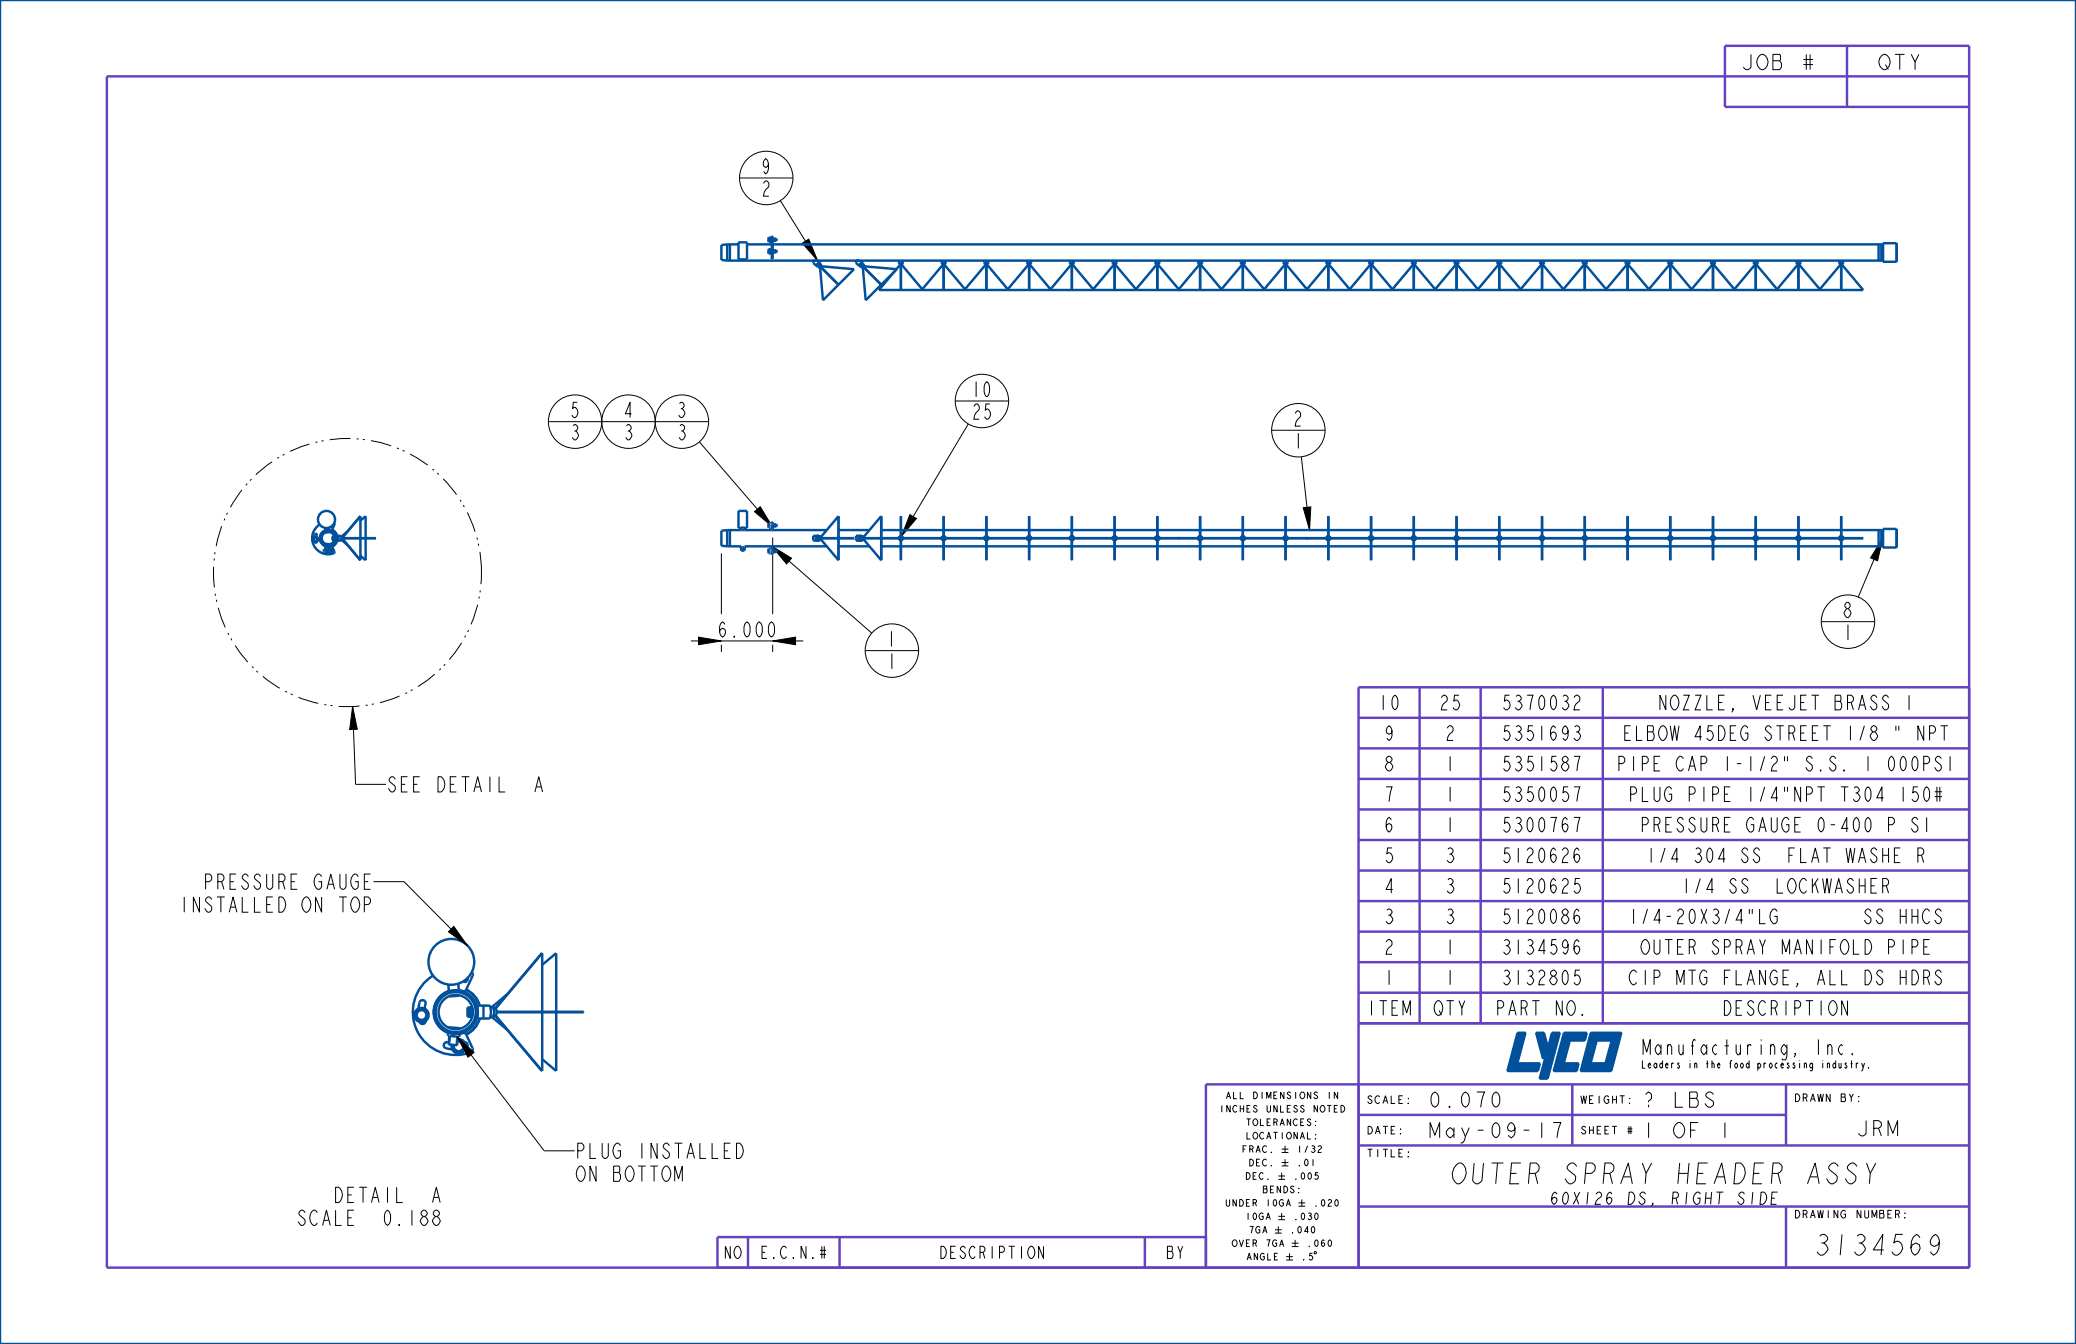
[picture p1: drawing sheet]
<svg xmlns="http://www.w3.org/2000/svg" width="432mm" height="279mm" viewBox="0 0 432 279" stroke-linecap="round" stroke-linejoin="round" font-family="sans-serif">
<path d="M317.3 214.7l-2.1 8h-1.7z" fill="#00509b"/>
<path d="M317.3 214.7l-2.1 8h-1.7z" fill="none" stroke="#00509b" stroke-width=".21"/>
<path d="M315.6 214.7h1.7l-3.8 8z" fill="#00509b"/>
<path d="M315.6 214.7h1.7l-3.8 8z" fill="none" stroke="#00509b" stroke-width=".21"/>
<path d="M315.6 221.1h4.7l-5.1 1.6z" fill="#00509b"/>
<path d="M315.6 221.1h4.7l-5.1 1.6z" fill="none" stroke="#00509b" stroke-width=".21"/>
<path d="M315.2 222.7l5.1-1.6-.4 1.6z" fill="#00509b"/>
<path d="M315.2 222.7l5.1-1.6-.4 1.6z" fill="none" stroke="#00509b" stroke-width=".21"/>
<path d="M322.8 214.7h1.6l-4.2 9.5z" fill="#00509b"/>
<path d="M322.8 214.7h1.6l-4.2 9.5z" fill="none" stroke="#00509b" stroke-width=".21"/>
<path d="M324.4 214.7l-2.5 9.5h-1.7z" fill="#00509b"/>
<path d="M324.4 214.7l-2.5 9.5h-1.7z" fill="none" stroke="#00509b" stroke-width=".21"/>
<path d="M326.9 214.7l-2.1 8h-1.6z" fill="#00509b"/>
<path d="M326.9 214.7l-2.1 8h-1.6z" fill="none" stroke="#00509b" stroke-width=".21"/>
<path d="M325.3 214.7h1.6l-3.7 8z" fill="#00509b"/>
<path d="M325.3 214.7h1.6l-3.7 8z" fill="none" stroke="#00509b" stroke-width=".21"/>
<path d="M325.2 221.1h3.1l-3.5 1.6z" fill="#00509b"/>
<path d="M325.2 221.1h3.1l-3.5 1.6z" fill="none" stroke="#00509b" stroke-width=".21"/>
<path d="M324.8 222.7l3.5-1.6-.4 1.6z" fill="#00509b"/>
<path d="M324.8 222.7l3.5-1.6-.4 1.6z" fill="none" stroke="#00509b" stroke-width=".21"/>
<path d="M326.9 214.7h3.1l-3.5 1.6z" fill="#00509b"/>
<path d="M326.9 214.7h3.1l-3.5 1.6z" fill="none" stroke="#00509b" stroke-width=".21"/>
<path d="M326.5 216.3l3.5-1.6-.4 1.6z" fill="#00509b"/>
<path d="M326.5 216.3l3.5-1.6-.4 1.6z" fill="none" stroke="#00509b" stroke-width=".21"/>
<path d="M330.9 214.7h1.6l-2.1 8z" fill="#00509b"/>
<path d="M330.9 214.7h1.6l-2.1 8z" fill="none" stroke="#00509b" stroke-width=".21"/>
<path d="M330.9 214.7l-.5 8h-1.6z" fill="#00509b"/>
<path d="M330.9 214.7l-.5 8h-1.6z" fill="none" stroke="#00509b" stroke-width=".21"/>
<path d="M332.5 214.7h3.2l-3.6 1.6z" fill="#00509b"/>
<path d="M332.5 214.7h3.2l-3.6 1.6z" fill="none" stroke="#00509b" stroke-width=".21"/>
<path d="M332.1 216.3l3.6-1.6-.5 1.6z" fill="#00509b"/>
<path d="M332.1 216.3l3.6-1.6-.5 1.6z" fill="none" stroke="#00509b" stroke-width=".21"/>
<path d="M337.2 214.7l-2.1 8h-1.6z" fill="#00509b"/>
<path d="M337.2 214.7l-2.1 8h-1.6z" fill="none" stroke="#00509b" stroke-width=".21"/>
<path d="M335.7 214.7h1.5l-3.7 8z" fill="#00509b"/>
<path d="M335.7 214.7h1.5l-3.7 8z" fill="none" stroke="#00509b" stroke-width=".21"/>
<path d="M330.8 221.1h3.2l-3.6 1.6z" fill="#00509b"/>
<path d="M330.8 221.1h3.2l-3.6 1.6z" fill="none" stroke="#00509b" stroke-width=".21"/>
<path d="M330.4 222.7l3.6-1.6-.5 1.6z" fill="#00509b"/>
<path d="M330.4 222.7l3.6-1.6-.5 1.6z" fill="none" stroke="#00509b" stroke-width=".21"/>
<path d="M321.1 214.7l.7 2.4-.8 3z" fill="#00509b"/>
<path d="M321.1 214.7l.7 2.4-.8 3z" fill="none" stroke="#00509b" stroke-width=".21"/>
<path d="M319.5 214.7h1.6l-.1 5.4z" fill="#00509b"/>
<path d="M319.5 214.7h1.6l-.1 5.4z" fill="none" stroke="#00509b" stroke-width=".21"/>
<path d="M166.9 50.6l1.3-.9 1.9 4.5zM160.5 113.5l4.1 2.5-1 1.2zM156.9 106.4l1.2-1.1 2.5 4.2zM189.3 107l1.3 .8-3.1 3.7zM271.1 105.6l1.5-.2-.2 4.8zM391.6 111.9l-1.1 4.7-1.4-.6zM145.3 132.5l4.7 .7-4.7 .8zM160.7 133.2l4.8-.7v1.5z" fill="#000"/>
<g fill="none" stroke="#000" stroke-width=".21">
<path d="M153.8 37h11.1M162.3 41.7l7.8 12.5M166.9 50.6l1.3-.9 1.9 4.5zM114.1 87.7h33.3M145.5 91.9l15.1 17.6M198.7 83.4h11.1M201.4 88.1l-13.9 23.4M264.5 89.4h11.1M270.7 95l1.7 15.2M150 115v12.7M156.9 106.4l1.2-1.1 2.5 4.2zM160.5 113.5l4.1 2.5-1 1.2z"/>
<path d="M160.5 113.5l20.8 18.1M160.7 111.7v16M189.3 107l1.3 .8-3.1 3.7zM271.1 105.6l1.5-.2-.2 4.8zM391.6 111.9l-1.1 4.7-1.4-.6zM391.6 111.9l-5.1 12.2M143.7 133.2h23.4M145.3 132.5l4.7 .7-4.7 .8zM150 134v1.5M160.7 133.2l4.8-.7v1.5zM160.7 134v1.5M180 135.3h11.1"/>
<path d="M378.8 129.2h11.1"/>
<circle cx="159.4" cy="37" r="5.6"/>
<circle cx="119.6" cy="87.7" r="5.6"/>
<circle cx="130.7" cy="87.7" r="5.6"/>
<circle cx="141.8" cy="87.7" r="5.6"/>
<circle cx="204.2" cy="83.4" r="5.6"/>
<circle cx="270.1" cy="89.4" r="5.6"/>
<circle cx="185.5" cy="135.3" r="5.6"/>
<circle cx="384.4" cy="129.2" r="5.6"/>
</g>
<g fill="none" stroke="#6441be" stroke-width=".51">
<path d="M384.2 9.5v12.7M409.6 15.9h-387.4v247.6h387.4v-254h-50.8v12.7h50.8M282.6 155.6h127M282.6 149.2h127M295.3 142.9v69.8M308 142.9v69.8M333.4 142.9v69.8M409.6 142.9h-127v120.6M282.6 174.6h127M282.6 168.3h127M282.6 161.9h127M282.6 193.7h127"/>
<path d="M282.6 187.3h127M282.6 181h127M282.6 212.7h127M282.6 206.4h127M282.6 200h127M282.6 231.8h88.9M282.6 238.1h127M327 225.4v12.7M371.5 225.4v12.7M409.6 225.4h-158.8v38.1M155.6 257.2v6.3M174.6 257.2v6.3"/>
<path d="M238.1 257.2v6.3M250.8 257.2h-101.6v6.3M282.6 250.8h127M371.5 250.8v12.7"/>
</g>
<g fill="none" stroke="#00509b" stroke-width=".51">
<path d="M0 0h431.8v279.4h-431.8zM249.5 55l-4.5 5.3h27l-4.5-5.3M249.6 55v5.3M249.7 55l4.5 5.3M258.4 55l-4.5 5.3M258.5 55v5.3M258.6 55l4.5 5.3M267.3 55l-4.5 5.3M267.4 55v5.3M245 111.9h27zM249.6 107.3v9.2zM253.9 111.9h.1"/>
<path d="M254.2 111.9h.1M258.5 107.3v9.2zM262.8 111.9h.1M263.1 111.9h.1M267.4 107.3v9.2zM319.5 214.7h1.6l.7 2.4-.8 3zM322.8 214.7h1.6l-2.5 9.5h-1.7zM326.5 216.3h3.1l.4-1.6h-4.7l-2.1 8h4.7l.4-1.6h-3.1M326.9 214.7l-2.1 8M330.9 214.7h6.3l-2.1 8h-6.3zM332.1 216.3h3.1M332.5 214.7l-2.1 8"/>
<path d="M335.7 214.7l-2.2 8M315.6 221.1h4.7l-.4 1.6h-6.4l2.1-8h1.7l-2.1 8M330.8 221.1h3.2"/>
</g>
<path d="M100.1 119a27.9 27.9 0 0 0-41.1-24.4 27.9 27.9 0 0 0-1.9 47.8 27.9 27.9 0 0 0 43-21.2v-2.2" fill="none" stroke="#000" stroke-width=".21" stroke-dasharray="4.3 1.3 .4 .9 .4 1.3" stroke-linecap="butt"/>
<!-- layer: 0_COMPONENTS -->
<g fill="none" stroke="#00509b" stroke-width=".51">
<path d="M151.3 50.8l-1.3 .1v3.1l1.3 .2M151.3 50.8v3.4M151.3 54.2h97.9M151.3 50.8h2.3M151.8 50.8v3.4M153.6 50.4h1.8v3.5h-1.8zM155.4 50.8h5.1M159.9 51.9v.7M159.9 52.6h.1M159.9 51.9h.1M159.9 49.4v.2M159.9 49.4v.9"/>
<path d="M159.9 50.3h.1M159.9 51.8l.4 .1M159.9 49.4h.4M159.9 49.4h.1M159.9 50v.3M159.9 49.6v.4M159.9 51.8v.4M159.9 52.2v.4M159.9 52.6h.3M159.9 52.2h.3M159.9 50h.3M159.9 49.6h.3"/>
<path d="M160.2 49.4v.9M160.2 51.8v.9l-.3-.1M160.2 51.8h.1M160.2 49.4h.1M160.2 52.4v.1M160.2 50v.1M160.2 50.1h.1M160.2 52.5h.1M160.2 52.5v.1M160.2 50.1v.1M160.2 50.2h.1M160.2 52.6v.1"/>
<path d="M160.2 50.2v.1M160.2 50.3h.1M160.2 52.7h.1M160.3 51.9h.1M160.3 49.4h.1M160.3 49.5h.1M160.3 51.9v.2M160.3 49.5v.4M160.3 52h.1M160.3 49.6h.1M160.3 52.1v.1M160.3 52.2v.1"/>
<path d="M160.3 49.9h.1M160.3 49.9v.1M160.3 52.4h.1M160.3 50h.1M160.3 52.4v.1M160.3 52.5h.1M160.3 50v.1M160.3 50.1h.1M160.3 50.1v.2h-.4M160.3 52.5v.2M160.5 49.3h-.1v1.1h.1M160.5 51.7h-.1v1.1h.1"/>
<path d="M160.5 49.2h.2v4.6h-.2zM160.7 52.5h.8M160.7 52h.8M160.7 50.8h230.6M160.7 50.1h.8M160.7 49.6h.8M161.5 49.6v.5M161.5 52v.5M169.1 54.2v.4l.6 .6 .7-.7-.3-.3M169.6 54.2h.4h-.4M169.7 54.1l-.4 .1M169.7 54.1h.1"/>
<path d="M169.9 54.1h-.2M170.4 54.4l-.3 .5-.5 .2M170.4 54.6l.3 .3-.6 .6-.3-.3M170.6 55.4l3.8 3.8M170.7 54.9l.2 .3-.5 .5-.3-.3M170.7 55.4l6.9 .6-6.4 6.4-.6-6.9M178 54.2v.4l.6 .6 .7-.7-.3-.3M178.6 54.2h-.1M178.6 54.2h.1M178.6 54.2h.3h-.4M178.6 54.1l-.4 .1M178.6 54.1h.1"/>
<path d="M178.8 54.1h-.2M179.2 54.4l-.2 .5-.5 .2M179.3 54.6l.3 .3-.6 .6-.3-.3M179.5 55.4l3.8 3.8M179.5 54.9l.3 .3-.5 .5-.3-.3M179.6 55.4l6.9 .6-6.4 6.4-.6-6.9M187 54.2v.4h.8v-.4M187 54.6v.4h.7v-.4M187.3 55l-4.5 5.3h62.5l-4.5-5.3M187.4 55v5.3M187.5 55l4.5 5.3M195.9 54.2v.4h.8v-.4"/>
<path d="M195.9 54.6v.4h.7v-.4M196.2 55l-4.5 5.3M196.3 55v5.3M196.4 55l4.4 5.3M204.7 54.2v.4h.9v-.4M204.8 54.6v.4h.7v-.4M205.1 55l-4.5 5.3M205.1 55v5.3M205.2 55v5.3M205.3 55l4.4 5.3M213.6 54.2v.4h.9v-.4M213.7 54.6v.4h.7v-.4"/>
<path d="M214 55l-4.5 5.3M214 55v5.3M214.1 55v5.3M214.2 55l4.4 5.3M222.5 54.2v.4h.9v-.4M222.6 54.6v.4h.7v-.4M222.8 55l-4.4 5.3M222.9 55v5.3M223 55v5.3M223 55l4.5 5.3M231.4 54.2v.4h.9v-.4M231.5 54.6v.4h.7v-.4"/>
<path d="M231.7 55l-4.4 5.3M231.8 55v5.3M231.9 55v5.3M231.9 55l4.5 5.3M240.3 54.2v.4h.8v-.4M240.4 54.6v.4h.7v-.4M240.6 55l-4.4 5.3M240.7 55v5.3M250 54.2h8.1M258.9 54.2h8.1M267.8 54.2h123.5M275.9 54.2v.4h.8v-.4"/>
<path d="M275.9 54.6v.4h.7v-.4M276.2 55l-4.5 5.3h115.8l-4.4-5.3M276.3 55v5.3M276.4 55l4.5 5.3M284.8 54.2v.4h.8v-.4M284.8 54.6v.4h.7v-.4M285.1 55l-4.5 5.3M285.2 55v5.3M285.3 55l4.4 5.3M293.6 54.2v.4h.9v-.4M293.7 54.6v.4h.7v-.4M294 55l-4.5 5.3"/>
<path d="M294 55v5.3M294.1 55v5.3M294.2 55l4.4 5.3M302.5 54.2v.4h.9v-.4M302.6 54.6v.4h.7v-.4M302.9 55l-4.5 5.3M302.9 55v5.3M303 55v5.3M303.1 55l4.4 5.3M311.4 54.2v.4h.9v-.4M311.5 54.6v.4h.7v-.4M311.7 55l-4.4 5.3"/>
<path d="M311.8 55v5.3M311.9 55l4.5 5.3M320.3 54.2v.4h.9v-.4M320.4 54.6v.4h.7v-.4M320.6 55l-4.4 5.3M320.7 55v5.3M320.8 55l4.5 5.3M329.2 54.2v.4h.8v-.4M329.3 54.6v.4h.7v-.4M329.5 55l-4.4 5.3M329.6 55v5.3M329.7 55l4.5 5.3"/>
<path d="M338.1 54.2v.4h.8v-.4M338.2 54.6v.4h.7v-.4M338.4 55l-4.5 5.3M338.5 55v5.3M338.6 55l4.5 5.3M347 54.2v.4h.8v-.4M347 54.6v.4h.8v-.4M347.3 55l-4.5 5.3M347.4 55v5.3M347.5 55l4.5 5.3M355.9 54.2v.4h.8v-.4M355.9 54.6v.4h.8v-.4"/>
<path d="M356.2 55l-4.5 5.3M356.3 55v5.3M356.4 55l4.5 5.3M364.8 54.2v.4h.8v-.4M364.8 54.6v.4h.7v-.4M365.1 55l-4.5 5.3M365.2 55v5.3M365.3 55l4.5 5.3M373.7 54.2v.4h.8v-.4M373.7 54.6v.4h.7v-.4M374 55l-4.5 5.3M374.1 55v5.3"/>
<path d="M374.2 55l4.4 5.3M382.5 54.2v.4h.9v-.4M382.6 54.6v.4h.7v-.4M382.9 55l-4.5 5.3M382.9 55v5.3M390.7 50.8v3.4M391.3 50.8v3.4M391.3 50.8h.3M391.6 54.1l-.3 .1M391.6 54.4h.1M391.7 50.6v3.8M391.7 54.4h2.8"/>
<path d="M391.7 50.6h2.8M391.7 50.6h-.1M394.5 50.6v3.8M65.1 112.2l.3 .3M65.2 112.2l.2 .3M65.3 111.8l-.1 .3M65.3 111.8l-.2 .4M65.4 111.6l.1-.6h.2l.2 .1-.1 .5M65.8 111.7h-.4M65.8 111.7l.2 .4M65.8 111.7l-.5 .1M65.8 112.5h-.4"/>
<path d="M65.9 112.5h-.5M65.9 112.6l-.2 .2-.2-.1M66 112.1h.1M66 112.1l-.1 .4M66.5 109.1a3.3 3.3 0 0 0-1.2 4.3 3.3 3.3 0 0 0 4.3 1.5l-.5-1.3M67.7 113.5l-.1 .2 .9 .1 .1-.2h.5M67.7 109.8v.5M67.7 113.1l.9 .1M67.7 114.3a.25 .25 0 0 0-.3 .1 .25 .25 0 0 0 .1 .3l.5 .1M67.7 110.3a1.72 1.72 0 0 0-1.2 1.6 1.72 1.72 0 0 0 1.2 1.6M67.8 113.7l-.1 .7 .7 .1v-.7M68.1 114.6h.1"/>
<path d="M68.1 114.8v-.4v.4l.4 .2M68.1 114.8l.4 .2M68.4 113.8l-.1 .7M68.4 114.2a.39 .39 0 0 1 .5 .3 .39 .39 0 0 1-.5 .4 .39 .39 0 0 1-.3-.5M68.4 114a.56 .56 0 0 1 .6 .5 .56 .56 0 0 1-.6 .6 .56 .56 0 0 1-.5-.7M68.4 114.1l.5 .2M68.5 109.7v.5M68.5 114.1l.3 .2M68.5 110.6h.1M68.5 110.6h-.7M68.9 114.3v.4M68.9 114.3v.2"/>
<path d="M68.9 114.8l-.3 .2M68.9 114.5h.1M68.9 114.6h.1M68.9 114.7l-.4 .3M68.9 114.6v.1M68.9 114.2l.3 .2-.2 .3M69.1 110.1l-.6 .1M69.1 110.1a1.93 1.93 0 0 1 1 1.3 2.1 2.1 0 0 0-1-1.2M69.2 109.2l-.1 .3h-.3M69.3 112.2h.1M69.3 111.6v.6M69.3 111.6h.1"/>
<path d="M69.3 111.6l.1 .6M69.3 111.5v.1M69.3 111.5h.1M69.4 111.5h.1M69.4 111.5v.4M69.4 111.5v.1M69.4 111.6v.3M69.4 112.2h.1M69.4 111.9v.3M69.4 111.6h.1M69.4 111.6v.6M69.4 111.6l.1 .6"/>
<path d="M69.5 111.6v.6M69.5 112.2h.1M69.5 112.2h-.1M69.5 111.5v.1M69.5 111.5h.1M69.5 111.5v.4M69.5 108.8l.1 .3-.5 1M69.5 111.9v.3M69.5 111.6h.1M69.5 111.6l-.3-.1v.7h.3M69.6 112.2h.1M69.6 111.6v.3z"/>
<path d="M69.6 111.9v.2M69.9 112.2h.1M69.9 111.5h.1M69.9 111.6h.1M69.9 112.1v.1M69.9 112v.2M69.9 111.5v.1M69.9 111.4h1v1h-1zM70.1 112.4a1.93 1.93 0 0 1-1 1.2l.6-.5zM70.4 111.4v1M70.9 112.3h.1M70.9 111.5h.1"/>
<path d="M70.9 111.5l.3 .4-.3 .4M71.1 111.5l.2 .1 .1 .3M71.3 112.2l3.7 4.3M71.4 111.9h6.8h-6.8M71.4 111.9l-.1 .3h-.2l1.2 1.1M72.3 110.5l-1.2 1M74.9 116.5h.1M74.9 107.3h.1M75 108.2l1.1-.9v9.2l-1.1-1M75 107.3l-3.7 4.3M75 107.3v9.2M151.3 110.2l-1.3 .1v3.1l1.3 .2"/>
<path d="M151.3 110.2v3.4M151.3 113.6h2.8M151.3 110.2h2.8M151.8 110.2v3.4M154 113.6l.2 .2M154.1 109.8h.8M154.1 109.8h-.5v-3.6h1.8v3.6h-.5M154.1 109.8v.4M154.1 110.2h6.4M154.2 114.5h.1M154.2 113.8v.7M154.2 113.8h.6"/>
<path d="M154.2 114.5h.6M154.8 114.5h.1M154.8 113.8v.7M154.9 113.6h5.6M154.9 109.8v.4M154.9 113.6l-.1 .2M159.9 114.2v.8M159.9 114.1h.4M159.9 108.8v.2M159.9 114.1v.2M159.9 108.8v.9M159.9 114.1v.1"/>
<path d="M159.9 109.7h.1M159.9 115h.1M159.9 108.8h.4M159.9 108.8h.1M159.9 109.4v.3M159.9 109v.4M159.9 114.3v.4M159.9 114.7v.3M159.9 114.7h.3M159.9 114.3h.3M159.9 109.4h.3M159.9 109h.3"/>
<path d="M160.1 109.3h.2M160.1 114.6h.1M160.2 114.9h.1M160.2 109.6h.1M160.2 109.6v.1M160.2 108.9v.1M160.2 114.2v.1M160.2 108.9h.1M160.2 114.2h.1M160.2 108.8v.1M160.2 114.1v.5M160.2 108.8v.5"/>
<path d="M160.2 114.3h.1M160.2 109h.1M160.2 114.3v.1M160.2 114.4h.1M160.2 109.1h.1M160.2 114.4v.1M160.2 114.5l.1 .2M160.3 114.7h.1M160.3 109.3v.1M160.3 109.4h.1M160.3 114.8h.1M160.3 109.5h.1"/>
<path d="M160.3 114.9l-.4 .1M160.3 109.6l-.4 .1M160.3 109.6h.1M160.3 114.9h.1M160.3 109.5v.1M160.3 114.8v.1M160.3 114.1v.1M160.3 108.8h.1M160.3 114.2h.1M160.3 108.9h.1M160.3 114.2v.1M160.3 108.9v.3l-.1-.1"/>
<path d="M160.3 114.3v.1M160.3 114.3h.1M160.3 109h.1M160.3 114.4v.1M160.3 114.5h-.1M160.5 108.7h-.1v1.1h.1M160.5 114h-.1v1.1h.1M160.5 108.6h.2v1.7h-.2zM160.5 113.5h.2v1.7h-.2zM160.7 114.8h.8M160.7 114.3h.8M160.7 113.6h11.3"/>
<path d="M160.7 110.2h11.3M160.7 109.5h.8M160.7 109h.8M161.5 109v.5M161.5 114.3v.5M169.6 111.4l.1 .5M169.7 111.9l.2 .4h.4M169.7 111.9l-.1 .5M170.3 111.5l-.4-.1-.2 .5M170.4 111.5l-1.3-.1v1l1.3-.1M170.4 111.5h-.4l-.2 .4 .2 .4h.4M170.4 111.5h.1"/>
<path d="M170.4 111.5l-.3 .4 .3 .4M170.5 111.9l.1 .1M170.5 111.9l.2 .2M170.5 112.2l-.1 .1M170.6 111.9h7zM170.6 112h.1M170.6 111.8l-.1 .1M170.6 111.8h.1M170.6 111.8v.2l3.8 4.5M170.6 111.5l.2 .1M170.6 111.5l-.3 .1-.2 .3 .2 .3h.3M170.6 111.5l-.2 .4 .2 .3"/>
<path d="M170.7 111.7l-.2 .2M170.8 112.2h-.2M171.2 111.9h.1M174.4 107.3v9.2M174.4 107.3l-3.8 4.5M174.4 116.5h.1M174.4 107.3h.1M174.4 113.6h6.5M174.4 110.2h6.5M178.5 111.4l.1 .5M178.6 111.9l.2 .4h.4M178.6 111.9l-.1 .5"/>
<path d="M179.2 111.5l-.4-.1-.2 .5M179.3 111.5l-1.3-.1v1l1.3-.1M179.3 111.5h-.5l-.1 .4 .1 .4h.5M179.3 111.5h.1M179.3 111.5l-.3 .4 .3 .4M179.4 111.9l.1 .1M179.4 111.9l.2 .2M179.4 112.2l-.1 .1M179.5 111.9h65.8zM179.5 112h.1M179.5 111.8l-.1 .1M179.5 111.8h.1"/>
<path d="M179.5 111.8v.2l3.8 4.5M179.5 111.5l.2 .1M179.5 111.5l-.3 .1-.2 .3 .2 .3h.3M179.5 111.5l-.2 .4 .2 .3M179.6 111.7l-.2 .2M179.7 112.2h-.2M180.1 111.9h.1M182.8 111.9h.1M183.3 107.3v9.2M183.3 107.3l-3.8 4.5M183.3 116.5h.1M183.3 107.3h.1"/>
<path d="M183.3 113.6h208M183.3 110.2h208M187 111.9l.4 .4M187 111.9l.4 .3M187.2 111.9l.2 .2M187.3 111.9l.1 .1M187.4 111.5l-.4 .4M187.4 111.8l-.1 .1M187.4 111.7l-.2 .2M187.4 107.3v9.2zM187.4 111.5l.4 .4M187.4 111.7l.2 .2"/>
<path d="M187.4 111.8l.1 .1M187.4 111.5l.3 .4M187.5 111.9l-.1 .1M187.6 111.9l-.2 .2M187.7 111.9l-.3 .3M187.8 111.9l-.4 .4M191.7 111.9h.1M192 111.9h.1M195.9 111.9l.4 .4M195.9 111.9l.4 .3M196.1 111.9l.2 .2M196.2 111.9l.1 .1"/>
<path d="M196.3 111.5l-.4 .4M196.3 111.8l-.1 .1M196.3 111.7l-.2 .2M196.3 107.3v9.2zM196.3 111.5l.4 .4M196.3 111.7l.2 .2M196.3 111.5l.3 .4M196.3 111.8l.1 .1M196.4 111.9l-.1 .1M196.5 111.9l-.2 .2M196.6 111.9l-.3 .3M196.7 111.9l-.4 .4"/>
<path d="M200.6 111.9h.1M200.8 111.9h.1M204.7 111.9l.4 .4M204.8 111.9l.3 .3M205 111.9l.1 .2M205.1 111.9v.1M205.1 111.5l-.3 .4M205.1 111.8v.1M205.1 111.5l-.4 .4M205.1 111.7l-.1 .2M205.1 107.3l.1 9.2zM205.2 111.5l.4 .4"/>
<path d="M205.2 111.7l.1 .2M205.2 111.5l.3 .4M205.2 111.8l.1 .1M205.3 111.9l-.1 .1M205.3 111.9l-.1 .2M205.5 111.9l-.3 .3M205.6 111.9l-.4 .4M209.5 111.9h.1M209.7 111.9h.1M213.6 111.9l.4 .4M213.7 111.9l.3 .3M213.9 111.9l.1 .2"/>
<path d="M214 111.9v.1M214 111.5l-.3 .4M214 111.8v.1M214 111.5l-.4 .4M214 111.7l-.1 .2M214 107.3l.1 9.2zM214.1 111.5l.4 .4M214.1 111.7l.1 .2M214.1 111.8l.1 .1M214.1 111.5l.3 .4M214.2 111.9l-.1 .1M214.2 111.9l-.1 .2"/>
<path d="M214.4 111.9l-.3 .3M214.5 111.9l-.4 .4M218.4 111.9h.1M218.6 111.9h.1M222.5 111.9l.4 .4M222.6 111.9l.3 .3M222.8 111.9l.1 .2M222.8 111.9l.1 .1M222.9 111.5l-.3 .4M222.9 111.8l-.1 .1M222.9 111.7l-.1 .2M222.9 111.5l-.4 .4"/>
<path d="M222.9 107.3l.1 9.2zM223 111.5l.4 .4M223 111.7l.1 .2M223 111.8v.1M223 111.5l.3 .4M223 111.9v.1M223.1 111.9l-.1 .2M223.3 111.9l-.3 .3M223.4 111.9l-.4 .4M227.3 111.9h.1M227.5 111.9h.1M231.4 111.9l.4 .4"/>
<path d="M231.5 111.9l.3 .3M231.7 111.9l.1 .2M231.7 111.9l.1 .1M231.8 111.5l-.3 .4M231.8 111.8l-.1 .1M231.8 111.7l-.1 .2M231.8 107.3l.1 9.2zM231.8 111.5l-.4 .4M231.9 111.5l.4 .4M231.9 111.7l.1 .2M231.9 111.8v.1M231.9 111.5l.3 .4"/>
<path d="M231.9 111.9v.1M232 111.9l-.1 .2M232.2 111.9l-.3 .3M232.3 111.9l-.4 .4M236.2 111.9h.1M236.4 111.9h.1M240.3 111.9l.4 .4M240.4 111.9l.3 .3M240.5 111.9l.2 .2M240.6 111.9l.1 .1M240.7 111.5l-.3 .4M240.7 111.8l-.1 .1"/>
<path d="M240.7 111.7l-.2 .2M240.7 107.3v9.2zM240.7 111.5l-.4 .4M240.7 111.5l.4 .4M240.7 111.7l.2 .2M240.7 111.8l.1 .1M240.8 111.9l-.1 .1M240.9 111.9l-.2 .2M241.1 111.9l-.4 .3M241.1 111.9l-.4 .4M271.7 111.9h115.8zM275.9 111.9l.4 .4"/>
<path d="M275.9 111.9l.4 .3M276.1 111.9l.2 .2M276.2 111.9l.1 .1M276.3 111.5l-.4 .4M276.3 111.8l-.1 .1M276.3 111.7l-.2 .2M276.3 107.3v9.2zM276.3 111.5l.4 .4M276.3 111.7l.2 .2M276.3 111.8l.1 .1M276.3 111.5l.3 .4M276.4 111.9l-.1 .1"/>
<path d="M276.5 111.9l-.2 .2M276.6 111.9l-.3 .3M276.7 111.9l-.4 .4M280.6 111.9h.1M280.9 111.9h.1M284.8 111.9l.4 .4M284.8 111.9l.4 .3M285 111.9l.2 .2M285.1 111.9l.1 .1M285.2 111.5l-.4 .4M285.2 111.8l-.1 .1M285.2 111.7l-.2 .2"/>
<path d="M285.2 107.3v9.2zM285.2 111.5l.4 .4M285.2 111.7l.2 .2M285.2 111.5l.3 .4M285.2 111.8l.1 .1M285.3 111.9l-.1 .1M285.4 111.9l-.2 .2M285.5 111.9l-.3 .3M285.6 111.9l-.4 .4M289.5 111.9h.1M289.7 111.9h.1M293.6 111.9l.4 .4"/>
<path d="M293.7 111.9l.3 .3M293.9 111.9l.1 .2M294 111.9v.1M294 111.5l-.3 .4M294 111.8v.1M294 111.5l-.4 .4M294 111.7l-.1 .2M294 107.3l.1 9.2zM294.1 111.5l.4 .4M294.1 111.7l.1 .2M294.1 111.5l.3 .4M294.1 111.8l.1 .1"/>
<path d="M294.2 111.9l-.1 .1M294.2 111.9l-.1 .2M294.4 111.9l-.3 .3M294.5 111.9l-.4 .4M298.4 111.9h.1M298.6 111.9h.1M302.5 111.9l.4 .4M302.6 111.9l.3 .3M302.8 111.9l.1 .2M302.9 111.9v.1M302.9 111.5l-.3 .4M302.9 111.8v.1"/>
<path d="M302.9 111.5l-.4 .4M302.9 111.7l-.1 .2M302.9 107.3l.1 9.2zM303 111.5l.4 .4M303 111.7l.1 .2M303 111.8l.1 .1M303 111.5l.3 .4M303.1 111.9l-.1 .1M303.1 111.9l-.1 .2M303.3 111.9l-.3 .3M303.4 111.9l-.4 .4M307.3 111.9h.1"/>
<path d="M307.5 111.9h.1M311.4 111.9a.42 .42 0 0 1 .4-.4 .42 .42 0 0 1 .5 .4M311.4 111.9a.42 .42 0 0 0 .4 .4 .42 .42 0 0 0 .5-.4M311.5 111.9a.36 .36 0 0 1 .3-.4 .36 .36 0 0 1 .4 .4M311.5 111.9a.36 .36 0 0 0 .3 .3 .36 .36 0 0 0 .4-.3M311.7 111.9l.1 .2 .2-.2M311.7 111.9l.1-.2 .2 .2M311.7 111.9h.2M311.8 116.5h.1M311.8 107.3h.1M311.8 107.3v9.2M316.2 111.9h.1"/>
<path d="M316.4 111.9h.1M320.3 111.9a.42 .42 0 0 1 .4-.4 .42 .42 0 0 1 .5 .4M320.3 111.9a.42 .42 0 0 0 .4 .4 .42 .42 0 0 0 .5-.4M320.4 111.9a.36 .36 0 0 1 .3-.4 .36 .36 0 0 1 .4 .4M320.4 111.9a.36 .36 0 0 0 .3 .3 .36 .36 0 0 0 .4-.3M320.6 111.9l.1 .2 .2-.2M320.6 111.9l.1-.2 .2 .2M320.6 111.9h.2M320.7 116.5h.1M320.7 107.3h.1M320.7 107.3v9.2M325.1 111.9h.1"/>
<path d="M325.3 111.9h.1M329.2 111.9a.42 .42 0 0 1 .4-.4 .42 .42 0 0 1 .4 .4M329.2 111.9a.42 .42 0 0 0 .4 .4 .42 .42 0 0 0 .4-.4M329.3 111.9a.36 .36 0 0 1 .3-.4 .36 .36 0 0 1 .4 .4M329.3 111.9a.36 .36 0 0 0 .3 .3 .36 .36 0 0 0 .4-.3M329.4 111.9l.2 .2 .2-.2M329.4 111.9l.2-.2 .2 .2M329.5 111.9h.2M329.6 116.5h.1M329.6 107.3h.1M329.6 107.3v9.2M333.9 111.9h.1"/>
<path d="M334.2 111.9h.1M338.1 111.9a.42 .42 0 0 1 .4-.4 .42 .42 0 0 1 .4 .4M338.1 111.9a.42 .42 0 0 0 .4 .4 .42 .42 0 0 0 .4-.4M338.2 111.9a.36 .36 0 0 1 .3-.4 .36 .36 0 0 1 .4 .4M338.2 111.9a.36 .36 0 0 0 .3 .3 .36 .36 0 0 0 .4-.3M338.3 111.9l.2 .2 .2-.2M338.3 111.9l.2-.2 .2 .2M338.4 111.9h.2M338.5 116.5h.1M338.5 107.3h.1M338.5 107.3v9.2M342.8 111.9h.1"/>
<path d="M343.1 111.9h.1M347 111.9a.42 .42 0 0 1 .4-.4 .42 .42 0 0 1 .4 .4M347 111.9a.42 .42 0 0 0 .4 .4 .42 .42 0 0 0 .4-.4M347 111.9a.36 .36 0 0 1 .4-.4 .36 .36 0 0 1 .4 .4M347 111.9a.36 .36 0 0 0 .4 .3 .36 .36 0 0 0 .4-.3M347.2 111.9l.2 .2 .2-.2M347.2 111.9l.2-.2 .2 .2M347.3 111.9h.2M347.4 116.5h.1M347.4 107.3h.1M347.4 107.3v9.2M351.7 111.9h.1"/>
<path d="M352 111.9h.1M355.9 111.9a.42 .42 0 0 1 .4-.4 .42 .42 0 0 1 .4 .4M355.9 111.9a.42 .42 0 0 0 .4 .4 .42 .42 0 0 0 .4-.4M355.9 111.9a.36 .36 0 0 1 .4-.4 .36 .36 0 0 1 .4 .4M355.9 111.9a.36 .36 0 0 0 .4 .3 .36 .36 0 0 0 .4-.3M356.1 111.9l.2 .2 .2-.2M356.1 111.9l.2-.2 .2 .2M356.2 111.9h.2M356.3 116.5h.1M356.3 107.3h.1M356.3 107.3v9.2M360.6 111.9h.1"/>
<path d="M360.9 111.9h.1M364.8 111.9a.42 .42 0 0 1 .4-.4 .42 .42 0 0 1 .4 .4M364.8 111.9a.42 .42 0 0 0 .4 .4 .42 .42 0 0 0 .4-.4M364.8 111.9a.36 .36 0 0 1 .4-.4 .36 .36 0 0 1 .3 .4M364.8 111.9a.36 .36 0 0 0 .4 .3 .36 .36 0 0 0 .3-.3M365 111.9l.2 .2 .2-.2M365 111.9l.2-.2 .2 .2M365.1 111.9h.2M365.2 116.5h.1M365.2 107.3h.1M365.2 107.3v9.2M369.5 111.9h.1"/>
<path d="M369.8 111.9h.1M373.7 111.9a.42 .42 0 0 1 .4-.4 .42 .42 0 0 1 .4 .4M373.7 111.9a.42 .42 0 0 0 .4 .4 .42 .42 0 0 0 .4-.4M373.7 111.9a.36 .36 0 0 1 .4-.4 .36 .36 0 0 1 .3 .4M373.7 111.9a.36 .36 0 0 0 .4 .3 .36 .36 0 0 0 .3-.3M373.9 111.9l.2 .2 .2-.2M373.9 111.9l.2-.2 .2 .2M374 111.9h.2M374.1 116.5h.1M374.1 107.3h.1M374.1 107.3v9.2M378.4 111.9h.1"/>
<path d="M378.6 111.9h.1M382.5 111.9a.42 .42 0 0 1 .5-.4 .42 .42 0 0 1 .4 .4M382.5 111.9a.42 .42 0 0 0 .5 .4 .42 .42 0 0 0 .4-.4M382.6 111.9a.36 .36 0 0 1 .4-.4 .36 .36 0 0 1 .3 .4M382.6 111.9a.36 .36 0 0 0 .4 .3 .36 .36 0 0 0 .3-.3M382.8 111.9l.1 .2 .2-.2M382.8 111.9l.1-.2 .2 .2M382.9 111.9h.2M382.9 116.5h.1M382.9 107.3h.1M382.9 107.3v9.2M390.7 110.2v3.4"/>
<path d="M391.3 110.2h.3M391.3 110.2v3.4M391.6 113.5l-.3 .1M391.6 113.8h.1M391.7 113.8h2.8M391.7 110h2.8M391.7 110h-.1M391.7 110v3.8M394.5 110v3.8M112.8 198.1l-9.8 11.5M112.8 198.1l-9.7 11.6M112.8 198.1v12.2"/>
<path d="M86.5 211.2l.2 .5 .4 .3M86.9 210.1l-.3 .4-.1 .5M87 210l1.2-.1 .7 1-.5 1.1-1.2 .1-.7-1zM87 209.7l.2-1a.7 .7 0 0 1 .9-.8 .7 .7 0 0 1 .3 1.1l-.1 .7M88.1 209.9h-.5l-.5 .1M88.2 210l.4 .4 .2 .4M88.3 212l-.5 .2-.6-.1M88.5 212.2a.64 .64 0 0 1-.5 .7 .64 .64 0 0 1-.7-.4M88.8 211.1h.1M88.8 211.1l-.4 .8M90.1 202.8a8.9 8.9 0 0 0-3.3 11.7 8.9 8.9 0 0 0 11.4 4l.1-.6-1.3-2.8M93.2 214.6v.7l.3 .1-.2 1.7 1.8 .2 .1-1.8h.3l.1-.7"/>
<path d="M93.2 204.7l.2 1.4M93.3 213.6l2.4 .3M93.3 216.7a.69 .69 0 0 0-1 .5 .69 .69 0 0 0 .8 .8l1 .1M93.4 206a4.6 4.6 0 0 0-3.2 4.3 4.6 4.6 0 0 0 3 4.4M93.4 217.1l.2-1.7 1.5 .1-.1 1.8M94.2 217.5h.1M94.2 217.5v.1M94.2 217.6h.1M94.3 217.6l.1 .5M94.3 217.4l-.1 .1M94.3 217.4h.1M94.3 217.3v.1"/>
<path d="M94.3 217.3h.1M94.3 217.2v.1M94.3 217.2h.1M94.5 218.2l.4 .4 .5 .1M95.2 216.5a1.04 1.04 0 0 1 1.2 .9 1.04 1.04 0 0 1-1.1 1.1 1.04 1.04 0 0 1-.9-1.3M95.2 216.4l.1-.1 1.1 .5 .1 1.2-1 .7-1.1-.5-.1-1M95.2 216.4h.1M95.2 216a1.49 1.49 0 0 1 1.7 1.5 1.49 1.49 0 0 1-1.6 1.5 1.49 1.49 0 0 1-1.3-1.8M95.3 204.5l.1 1.4M95.4 216.3h.1M95.5 216.3h.1M95.5 216.3v.1"/>
<path d="M95.5 206.9l-2 .2M95.5 216.4h.1M95.6 216.4h.1M95.6 214.9l.4-.1a.66 .66 0 0 1 1 .3M95.7 216.4h.1M95.8 216.4h.1M95.9 216.4v.1M95.9 216.5h.1M96 216.5h.1M96 216.5l.1 .1M96.1 216.6h.1M96.2 216.6h.1"/>
<path d="M96.2 216.6v.1M96.2 216.7h.1M96.3 216.7v.1M96.3 216.8h.1M96.4 216.9h.1M96.4 216.9l.1 .1M96.4 218.1l-.3 .4-.5 .2M96.5 217h.1M96.5 217v.1M96.5 217.6h.1l-.1 .3M96.5 217.1h.1M96.5 217.2h.1"/>
<path d="M96.5 217.2l.1 .1M96.6 217.3h.1M96.6 217.3v.1M96.6 217.4h.1M96.6 217.4h-.1M96.6 216.7a.64 .64 0 0 1 .7 .5 .64 .64 0 0 1-.5 .7M96.9 205.8l1.1 .7 .9 .9 .8 1.7M97 205.7a1.29 1.29 0 0 1-1.6 .1M97 205.7a5.2 5.2 0 0 1 2.8 3.4M97.3 203.3a.67 .67 0 0 1-.3 .7 .67 .67 0 0 1-.7 .1M97.6 211.1v.1M97.6 211.2h.1"/>
<path d="M97.6 209.6l-.1 1.5 .2 .2M97.6 209.6h.1M97.6 209.6l.1 1.7M97.6 209.6l.1 .3M97.7 211.3h.1M97.7 210.2v.7M97.7 209.9h.1M97.7 209.9v.7M97.7 210.9v.3M97.7 211.2h.1M97.7 211.2v.1M97.7 209.5l-.1 .1"/>
<path d="M97.7 209.5h.1M97.7 209.5l.1 .7M97.7 209.5l.1 .1M97.7 211.2l.1 .1M97.8 210.2v.4M97.8 210.6v.7M97.8 209.6h.1M97.8 209.6v.3M97.8 211.3h.1M97.8 209.6l.1 .6M97.8 210v.2M97.9 210.6v.2"/>
<path d="M97.9 210.2v.6M97.9 210.8v.1M97.9 210.9v.3M97.9 211.2l-.1 .1M97.9 209.5l-.1 .1M97.9 209.5h.1M97.9 209.5v1M97.9 209.5l.1 1M97.9 209.5l.1 .1M97.9 211.2h.1M97.9 211.2l.1 .1M97.9 210.5l.1 .1"/>
<path d="M98 210.6v.7M98 209.6h.1M98 209.6v.3M98 211.3h.1M98 209.9v.1M98 210.2v.4M98 210l.1 1.2M98.1 210.8v.4M98.1 211.2h.1M98.1 211.2l-.1 .1M98.1 209.5l-.1 .1M98.1 209.5h.1"/>
<path d="M98.1 209.5v.7M98.1 209.5l.1 .1M98.1 211.2l.1 .1M98.1 202.1l.2 .2v.6l-1.3 2.8M98.1 210.2l.1 1.1M98.1 210.2v.3M98.1 210.6l.1 .7M98.2 209.6h.1M98.2 209.6v1.3M98.2 211.3h.1M98.2 209.6v.3M98.2 210v.3"/>
<path d="M98.2 210.9l.1 .3M98.2 209.4h-1v2h1M98.2 209.5v.1M98.2 211.2v.1M98.3 211.2h.1M98.3 209.6v1M98.3 210.3v.3M98.3 210.6v.3M99.2 211.4h.1M99.2 209.4h.1M99.2 211.3v.1M99.2 211.3h.1"/>
<path d="M99.3 211v.2M99.3 211.2h.1M99.3 210.8v.4M99.3 211.2l-.1 .2M99.3 209.4l-.1 .2M99.3 209.4h.1M99.3 209.1h2.6l.2 1.3-.2 1.3h-2.6zM99.7 211.7l-.5 1.2-.7 1-1.6 1.1M99.8 211.7a5.2 5.2 0 0 1-2.8 3.4M100.6 209.1v2.6M101.9 209.3a1.16 1.16 0 0 1 .9 1.1 1.16 1.16 0 0 1-.9 1.1M102.3 211.4l3.2 2.7"/>
<path d="M102.4 209.4h.2a1.03 1.03 0 0 1 .7 1 1.03 1.03 0 0 1-.7 1h-.2M103 211.2l9.8 11.4M103.1 211.1l9.7 11.5M103.3 210.3h18.1l-18.1 .1M105.5 206.7l-3.2 2.7M112.8 200.6l2.9-2.5v12.2M112.8 210.4v12.2M115.7 210.4v12.2l-2.9-2.4"/>
<circle cx="65.6" cy="112.1" r=".56"/>
<circle cx="65.6" cy="112.1" r=".39"/>
<circle cx="67.9" cy="108" r="1.78"/>
<circle cx="68.3" cy="111.9" r="1.69"/>
<circle cx="68.3" cy="111.9" r="1.56"/>
<circle cx="68.3" cy="111.9" r="1.33"/>
<circle cx="93.9" cy="200" r="4.8"/>
<circle cx="87.7" cy="211" r="1.49"/>
<circle cx="87.7" cy="211" r="1.04"/>
<circle cx="94.8" cy="210.4" r="4.5"/>
<circle cx="94.8" cy="210.4" r="4.2"/>
<circle cx="94.8" cy="210.4" r="3.6"/>
</g>
<g fill="none" stroke="#9196a0" stroke-width=".21">
<path d="M160.2 109.3v.4M160.2 114.6v.4M160.2 108.9v-.1v.4M160.2 114.2v-.1v.4M160.2 109h.1M160.2 114.3h.1M160.2 109v.2M160.2 114.3v.2M160.2 109.3l.1 .4M160.2 114.6l.1 .4M160.2 108.8l.1 .4M160.2 114.1l.1 .4"/>
<path d="M160.2 109.3l.1 .3v-.1M160.2 114.6l.1 .4v-.1M160.2 109.2v.1M160.2 114.5v.1M160.2 109.3l.1 .2M160.2 114.6l.1 .2M160.3 114.8h.1M160.3 109.5h.1M160.3 108.8v.4M160.3 114.1v.4M160.3 108.9v.3v-.1M160.3 114.2v.3v-.1"/>
<path d="M160.5 115h.2M160.5 114.7h.2M160.5 113.6h.2M160.5 110.1h.2M160.5 109.1h.2M160.5 108.8h.2"/>
</g>
<g fill="none" stroke="#afafb4" stroke-width=".25">
<path d="M169.4 54.1v.1M169.5 54.1h-.1M169.5 54.1h.1M169.6 54.1h-.1M169.6 54.1h.1M169.7 54.1h.1M169.8 54.1v.1M169.8 54.2h.1M169.9 54.2h.1M170 54.2h.1M178.1 54.2h.1M178.3 54.1v.1"/>
<path d="M178.3 54.1h.1M178.4 54.1h.1M178.5 54.1h.1M178.6 54.1h.1M178.7 54.2h.1M178.8 54.2h.1M178.9 54.2h.1M154 110.2h.1M154.1 110.2h.1M154.2 110.2h.1M154.3 113.6h-.1M154.3 110.2h.1"/>
<path d="M154.3 113.6h.1M154.3 113.5v.1M154.3 113.5h.1M154.4 113.5h-.1M154.4 113.5h.1M154.5 113.5h-.1M154.5 113.5h.1M154.5 110.2h.1M154.6 110.2h.1M154.7 113.5h.1M154.7 110.2h.1M154.7 113.6h.1"/>
<path d="M154.8 110.2h-.1M154.8 113.6h.1M154.9 113.6h.1"/>
</g>
<!-- layer: 2_ALL_NOTES -->
<g fill="none" stroke="#000" stroke-width=".21">
<path d="M73.3 146.9l1 4.7-1.6 .1zM73.3 146.9l.7 16.2h6.3M77.7 183.3h6.3l13.2 13.2M93.3 193.7l1.1-1.1 2.8 3.9zM95.1 215.5l3.5 3.3-1.3 1zM95.1 215.5l18.1 23.7h6.3M266.6 238.9h1.4M266.6 239.6h1.4M267.3 238.2v1.4M388.6 221.9l.1 .2zM265.2 255.7h1.4M265.2 256.3h1.4"/>
<path d="M265.9 244.5h1.4M265.9 245.2h1.4M265.9 252.9h1.4M265.9 253.6h1.4M265.9 255v1.3M266.6 241.7h1.4M266.6 242.4h1.4M266.6 243.8v1.4M266.6 252.2v1.4M267.3 241v1.4M268.7 258.4h1.4M268.7 259.1h1.4"/>
<path d="M269.4 257.7v1.4M270.1 250.1h1.4M270.1 250.8h1.4M270.8 249.4v1.4M267.5 261.2h1.4M267.5 261.9h1.4M268.2 260.5v1.4M273.3 260.3l.4-.1 .1 .3-.3 .2z"/>
</g>
<path d="M73.3 146.9l1 4.7-1.6 .1zM93.3 193.7l1.1-1.1 2.8 3.9zM95.1 215.5l3.5 3.3-1.3 1z" fill="#000"/>
<!-- layer: 3_ALL_AXES -->
<g fill="none" stroke="#00509b" stroke-width=".51">
<path d="M249.2 54.2h.8v.4h-.8zM249.3 54.6v.4h.7v-.4M258.1 54.2h.8v.4h-.8zM258.1 54.6v.4h.8v-.4M267 54.2h.8v.4h-.8zM267 54.6v.4h.8v-.4M249.2 111.9l.4 .4M249.3 111.9l.3 .3M249.4 111.9l.2 .2M249.5 111.9l.1 .1M249.6 111.5l-.3 .4M249.6 111.8l-.1 .1"/>
<path d="M249.6 111.5l-.4 .4M249.6 111.7l-.2 .2M249.6 111.5l.4 .4M249.6 111.7l.2 .2M249.6 111.8l.1 .1M249.7 111.9l-.1 .1M249.8 111.9l-.2 .2M250 111.9l-.4 .3M250 111.9l-.4 .4M258.1 111.9l.4 .4M258.1 111.9l.4 .3M258.3 111.9l.2 .2"/>
<path d="M258.4 111.9l.1 .1M258.5 111.5l-.4 .4M258.5 111.8l-.1 .1M258.5 111.7l-.2 .2M258.5 111.5l.4 .4M258.5 111.7l.2 .2M258.5 111.8l.1 .1M258.6 111.9l-.1 .1M258.7 111.9l-.2 .2M258.9 111.9l-.4 .3M258.9 111.9l-.4 .4M267 111.9l.4 .4"/>
<path d="M267 111.9l.4 .3M267.2 111.9l.2 .2M267.3 111.9l.1 .1M267.4 111.5l-.4 .4M267.4 111.8l-.1 .1M267.4 111.7l-.2 .2M267.4 111.5l.4 .4M267.4 111.7l.2 .2M267.4 111.8l.1 .1M267.5 111.9l-.1 .1M267.6 111.9l-.2 .2M267.8 111.9l-.4 .3"/>
<path d="M267.8 111.9l-.4 .4"/>
</g>
<g font-size="5.6">
<text x="302.5" y="246.1">OUTER SPRAY HEADER ASSY</text>
<text x="377.3" y="260.9">3134569</text>
</g>
<g font-size="4.1">
<text x="362" y="14.5">JOB</text>
<text x="374.4" y="14.5">#</text>
<text x="390.5" y="14.5">QTY</text>
<text x="158.2" y="36.1">9</text>
<text x="158.3" y="40.8">2</text>
<text x="201.9" y="82.5">10</text>
<text x="118.4" y="86.8">5</text>
<text x="129.5" y="86.8">4</text>
<text x="140.6" y="86.8">3</text>
<text x="202" y="87.2">25</text>
<text x="268.8" y="88.6">2</text>
<text x="118.5" y="91.4">3</text>
<text x="129.6" y="91.4">3</text>
<text x="140.7" y="91.4">3</text>
<text x="268.9" y="93.2">1</text>
<text x="383.2" y="128.4">8</text>
<text x="149" y="132.5">6.000</text>
<text x="184.3" y="134.4">1</text>
<text x="383.3" y="133">1</text>
<text x="184.4" y="139">1</text>
<text x="80.3" y="164.6">SEE DETAIL</text>
<text x="110.8" y="164.6">A</text>
<text x="42.1" y="184.9">PRESSURE GAUGE</text>
<text x="37" y="189.6">INSTALLED ON TOP</text>
<text x="341.3" y="219.3">Manufacturing, Inc.</text>
<text x="296.9" y="230.2">0.070</text>
<text x="341.3" y="230.2">?</text>
<text x="347.5" y="230.2">LBS</text>
<text x="296.9" y="236.5">May-09-17</text>
<text x="341.3" y="236.5">1</text>
<text x="347.5" y="236.5">OF</text>
<text x="356.8" y="236.5">1</text>
<text x="385.9" y="236.1">JRM</text>
<text x="119.5" y="240.8">PLUG INSTALLED</text>
<text x="119.5" y="245.6">ON BOTTOM</text>
<text x="69.7" y="250">DETAIL</text>
<text x="89.6" y="250">A</text>
<text x="62" y="254.8">SCALE</text>
<text x="79.6" y="254.8">0.188</text>
</g>
<g font-size="4">
<text x="286.5" y="147.6">10</text>
<text x="299.2" y="147.6">25</text>
<text x="312.4" y="147.6">5370032</text>
<text x="345.3" y="147.6">NOZZLE, VEEJET BRASS 1</text>
<text x="287.7" y="153.9">9</text>
<text x="300.4" y="153.9">2</text>
<text x="312.4" y="153.9">5351693</text>
<text x="338.2" y="153.9">ELBOW 45DEG STREET 1/8 &quot; NPT</text>
<text x="287.7" y="160.3">8</text>
<text x="300.4" y="160.3">1</text>
<text x="312.4" y="160.3">5351587</text>
<text x="337" y="160.3">PIPE CAP 1-1/2&quot; S.S. 1 000PSI</text>
<text x="287.7" y="166.6">7</text>
<text x="300.4" y="166.6">1</text>
<text x="312.4" y="166.6">5350057</text>
<text x="339.4" y="166.6">PLUG PIPE 1/4&quot;NPT T304 150#</text>
<text x="287.7" y="173">6</text>
<text x="300.4" y="173">1</text>
<text x="312.4" y="173">5300767</text>
<text x="341.8" y="173">PRESSURE GAUGE 0-400 P SI</text>
<text x="287.7" y="179.3">5</text>
<text x="300.4" y="179.3">3</text>
<text x="312.4" y="179.3">5120626</text>
<text x="342.9" y="179.3">1/4 304 SS</text>
<text x="371.5" y="179.3">FLAT WASHE R</text>
<text x="287.7" y="185.7">4</text>
<text x="300.4" y="185.7">3</text>
<text x="312.4" y="185.7">5120625</text>
<text x="350.1" y="185.7">1/4 SS</text>
<text x="369.1" y="185.7">LOCKWASHER</text>
<text x="287.7" y="192">3</text>
<text x="300.4" y="192">3</text>
<text x="312.4" y="192">5120086</text>
<text x="339.4" y="192">1/4-20X3/4&quot;LG</text>
<text x="386.9" y="192">SS HHCS</text>
<text x="287.7" y="198.4">2</text>
<text x="300.4" y="198.4">1</text>
<text x="312.4" y="198.4">3134596</text>
<text x="341.8" y="198.4">OUTER SPRAY MANIFOLD PIPE</text>
<text x="287.7" y="204.7">1</text>
<text x="300.4" y="204.7">1</text>
<text x="312.4" y="204.7">3132805</text>
<text x="339.4" y="204.7">CIP MTG FLANGE, ALL DS HDRS</text>
<text x="284.2" y="211.1">ITEM</text>
<text x="298.1" y="211.1">QTY</text>
<text x="311.2" y="211.1">PART NO.</text>
<text x="358.4" y="211.1">DESCRIPTION</text>
</g>
<g font-size="3.3">
<text x="322.7" y="250.4">60X126 DS, RIGHT SIDE</text>
<text x="150.4" y="261.6">NO</text>
<text x="158.2" y="261.6">E.C.N.#</text>
<text x="195.5" y="261.6">DESCRIPTION</text>
<text x="242.5" y="261.6">BY</text>
</g>
<g font-size="2.1">
<text x="341.3" y="222.1">Leaders in the food processing industry.</text>
<text x="284.2" y="229.4">SCALE:</text>
<text x="328.6" y="229.4">WEIGHT:</text>
<text x="373.1" y="229">DRAWN</text>
<text x="382.4" y="229">BY:</text>
<text x="284.2" y="235.8">DATE:</text>
<text x="328.6" y="235.8">SHEET</text>
<text x="338" y="235.8">#</text>
<text x="284.2" y="240.5">TITLE:</text>
<text x="373.1" y="253.2">DRAWING</text>
<text x="385.5" y="253.2">NUMBER:</text>
</g>
<g font-size="1.8">
<text x="253.8" y="231.2">INCHES</text>
<text x="255.1" y="228.4">ALL</text>
<text x="259.2" y="234">TOLERANCES:</text>
<text x="260.6" y="228.4">DIMENSIONS</text>
<text x="263.3" y="231.2">UNLESS</text>
<text x="272.8" y="231.2">NOTED</text>
<text x="275.6" y="228.4">IN</text>
<text x="258.3" y="239.6">FRAC.</text>
<text x="259.2" y="236.8">LOCATIONAL:</text>
<text x="269.7" y="239.6">1/32</text>
<text x="259" y="245.2">DEC.</text>
<text x="259.7" y="242.4">DEC.</text>
<text x="269" y="245.2">.005</text>
<text x="269.6" y="242.4">.01</text>
<text x="254.9" y="250.8">UNDER</text>
<text x="262.6" y="248">BENDS:</text>
<text x="263.1" y="250.8">10GA</text>
<text x="273.2" y="250.8">.020</text>
<text x="259" y="253.6">10GA</text>
<text x="259.7" y="256.3">7GA</text>
<text x="268.3" y="256.3">.040</text>
<text x="269" y="253.6">.030</text>
<text x="256.3" y="259.1">OVER</text>
<text x="259.2" y="261.9">ANGLE</text>
<text x="263.1" y="259.1">7GA</text>
<text x="270.6" y="261.9">.5</text>
<text x="271.8" y="259.1">.060</text>
</g>
</svg>
